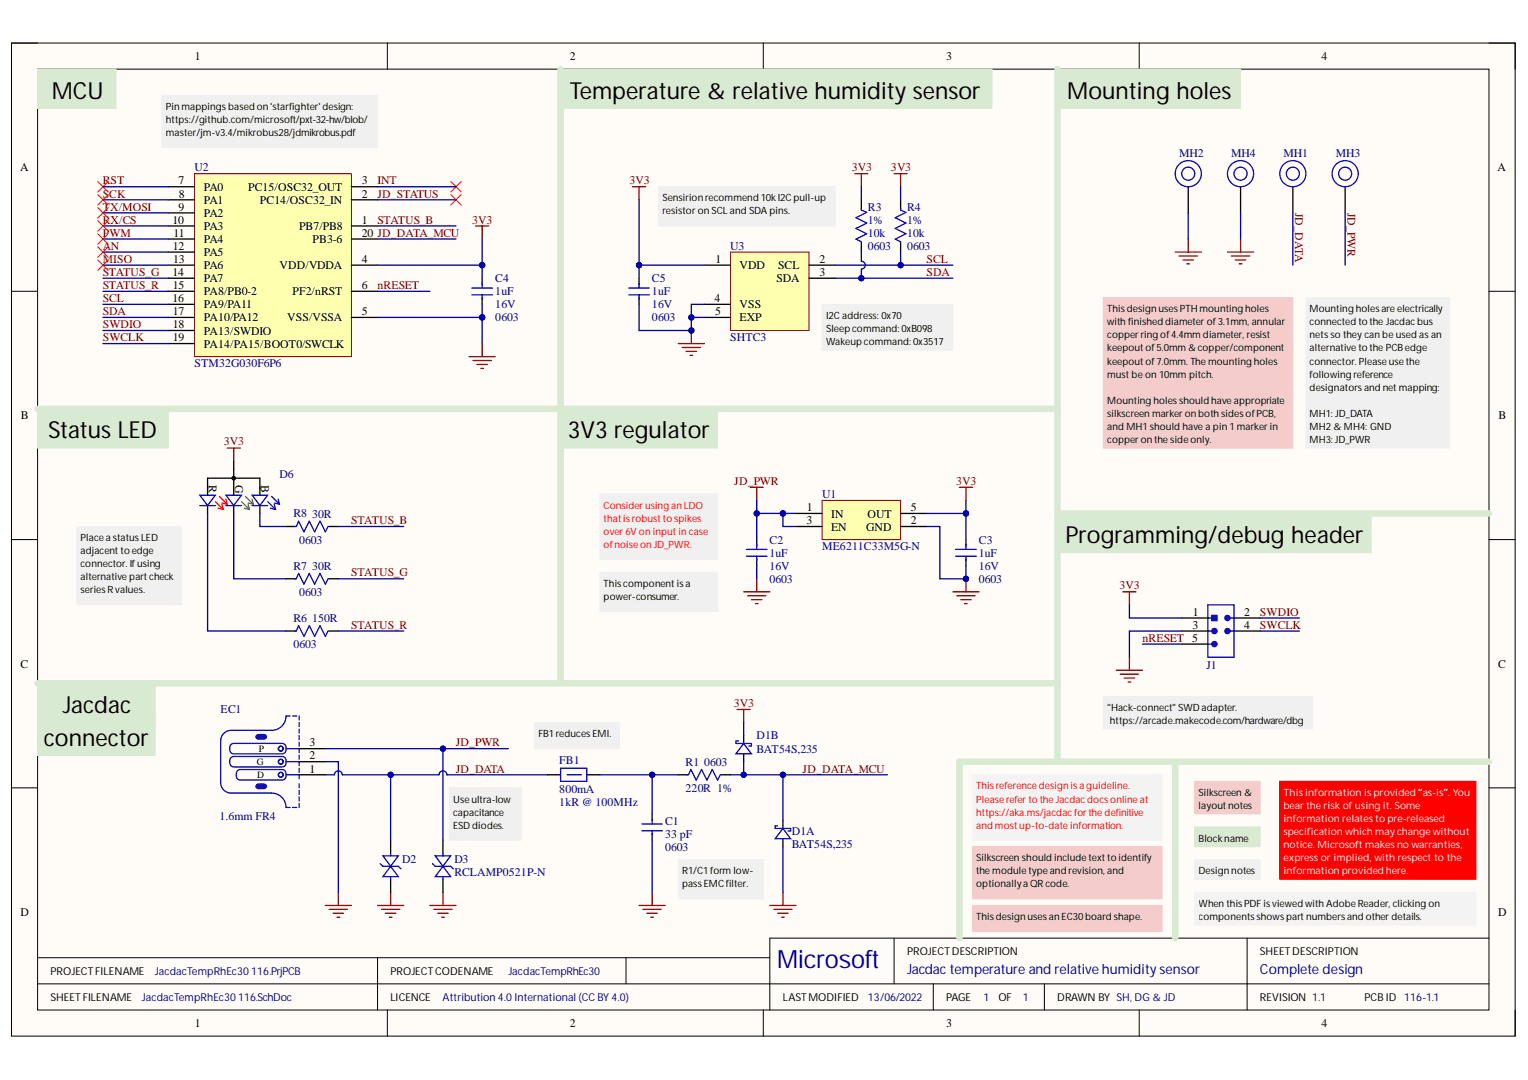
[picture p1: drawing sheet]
<svg xmlns="http://www.w3.org/2000/svg" width="297mm" height="210mm" viewBox="0 0 297 210" stroke-linecap="round" stroke-linejoin="round" font-family="sans-serif">
<path d="M2.2 8.4h292.3v193h-292.3z" fill-rule="evenodd" fill="#fffcf8"/>
<path d="M2.2 8.4h292.3v193h-292.3z" fill="none" stroke="#000" stroke-width=".19"/>
<path d="M7.3 13.4h282.2v182.9h-282.2z" fill-rule="evenodd" fill="#fffcf8"/>
<g fill="none" stroke="#000" stroke-width=".19">
<path d="M2.2 8.4h5.1M7.3 13.4h282.2v182.9h-282.2zM75.3 8.4v5M148.4 8.4v5M221.5 8.4v5M289.5 8.4h5v5M2.2 56.6h5.1M289.5 56.6h5M2.2 104.9h5.1M289.5 104.9h5M2.2 153.1h5.1M289.5 153.1h5"/>
<path d="M7.3 191.2h282.2M7.3 186.1h142.3M73.4 186.1v10.2M75.3 196.3v5.1M121.7 186.1v5.1M148.4 196.3v5.1M173.8 182.3v8.9M181.4 191.2v5.1M203 191.2v5.1M221.5 196.3v5.1M242.4 182.3v14M289.5 182.3h-139.9v14"/>
<path d="M294.5 196.3v5.1"/>
</g>
<path d="M143.6 144h-.5v.5h3v.5h-.5M144.6 144.5l1.5 2h-3zM151.2 160.5h-.5v.5h3v.5h-.5M152.2 161l1.5 2h-3z" fill="none" stroke="#00f" stroke-width=".25"/>
<path d="M144.6 143v1.5M144.6 146.5v1.5M152.2 159.5v1.5M152.2 163v1.6" fill="none" stroke="#000" stroke-width=".25"/>
<g fill="none" stroke="#800000" stroke-width=".25">
<path d="M143.3 137.9h2.5M144.6 137.9v2.5M63.2 176h5.1M64 176.7h3.5M64.8 177.5h2M65.5 178.3h.5M65.8 173.4v2.6M124.2 176h5.1M125 176.7h3.6M125.8 177.5h2M126.5 178.3h.5M126.8 173.4v2.6"/>
<path d="M149.6 176h5.1M150.4 176.7h3.6M151.2 177.5h2M151.9 178.3h.6M152.2 173.4v2.6"/>
</g>
<path d="M109 79.5h30.5v7.6h-30.5z" fill-rule="evenodd" fill="#d9ead3"/>
<path d="M109 79.5h30.5v7.6h-30.5z" fill="none" stroke="#d9ead3" stroke-width=".19"/>
<path d="M7.3 132.8h198.3" fill="none" stroke="#d9ead3" stroke-width="1.3"/>
<path d="M7.3 132.8h22.9v7.6h-22.9z" fill-rule="evenodd" fill="#d9ead3"/>
<path d="M7.3 132.8h22.9v7.6h-22.9z" fill="none" stroke="#d9ead3" stroke-width=".19"/>
<path d="M109 13.4v66.1M7.3 79.5h198.3" fill="none" stroke="#d9ead3" stroke-width="1.3"/>
<path d="M205.6 13.4h35.6v7.7h-35.6z" fill-rule="evenodd" fill="#d9ead3"/>
<path d="M205.6 13.4h35.6v7.7h-35.6z" fill="none" stroke="#d9ead3" stroke-width=".19"/>
<path d="M7.3 13.4h15.3v7.7h-15.3z" fill-rule="evenodd" fill="#d9ead3"/>
<path d="M7.3 13.4h15.3v7.7h-15.3z" fill="none" stroke="#d9ead3" stroke-width=".19"/>
<path d="M7.3 79.5h25.4v7.6h-25.4z" fill-rule="evenodd" fill="#d9ead3"/>
<path d="M7.3 79.5h25.4v7.6h-25.4z" fill="none" stroke="#d9ead3" stroke-width=".19"/>
<path d="M106.4 150.6h2.6M114.1 150.6h2.5" fill="none" stroke="#000" stroke-width=".25"/>
<path d="M109 149.3h5.1v2.6h-5.1zM110.3 150.6h2.7" fill="none" stroke="#00f" stroke-width=".25"/>
<path d="M73.4 176h5.1M74.2 176.7h3.5M74.9 177.5h2.1M75.7 178.3h.5M75.9 173.4v2.6M83.6 176h5M84.3 176.7h3.6M85.1 177.5h2M85.9 178.3h.5M86.1 173.4v2.6" fill="none" stroke="#800000" stroke-width=".25"/>
<path d="M109 79.5v53.3" fill="none" stroke="#d9ead3" stroke-width="1.3"/>
<path d="M87.4 153.1h14v10.2h-14z" fill-rule="evenodd" fill="#f0f0f0"/>
<path d="M87.4 153.1h14v10.2h-14z" fill="none" stroke="#f0f0f0" stroke-width=".19"/>
<path d="M131.9 167.1h16.5v7.6h-16.5z" fill-rule="evenodd" fill="#f0f0f0"/>
<path d="M131.9 167.1h16.5v7.6h-16.5z" fill="none" stroke="#f0f0f0" stroke-width=".19"/>
<path d="M196.7 165.8h20.3v7.6h-20.3z" fill-rule="evenodd" fill="#f0f0f0"/>
<path d="M196.7 165.8h20.3v7.6h-20.3z" fill="none" stroke="#f0f0f0" stroke-width=".19"/>
<path d="M205.6 13.4v134.6" fill="none" stroke="#d9ead3" stroke-width="1.3"/>
<path d="M58.1 148h5.1M58.1 150.6h5.1M58.1 145.5h5.1" fill="none" stroke="#000" stroke-width=".25"/>
<g fill="none" stroke="#00f" stroke-width=".25">
<path d="M56.4 139.2h-.8a2.8 2.8 0 0 1-2.8 2.7h-7.9a2.03 2.03 0 0 0-2 2.1v8.1a2.03 2.03 0 0 0 2 2h7.9a2.8 2.8 0 0 1 2.8 2.8h.8M56.9 139.2h.8M58.1 139.2v.7M44.9 147.3l.5-.3h9.4a1.05 1.05 0 0 1 .8 1 1.05 1.05 0 0 1-.8 1.1h-9.4a1.05 1.05 0 0 1-.8-.8 1.05 1.05 0 0 1 .3-1zM44.9 144.7l.5-.2h9.4a1.05 1.05 0 0 1 .8 1 1.05 1.05 0 0 1-.8 1h-9.4a1.06 1.06 0 0 1-.8-.7 1.06 1.06 0 0 1 .3-1.1zM46.2 149.8l.5-.2h8.1a1.05 1.05 0 0 1 .8 1 1.05 1.05 0 0 1-.8 1h-8.1a1.05 1.05 0 0 1-.8-.7 1.05 1.05 0 0 1 .3-1.1zM55.6 148h2.5v.8M55.6 145.5h2.5v.8M55.6 150.6h2.5v.8M56.9 156.9h.8M58.1 140.4v.8M58.1 141.7v.8"/>
<path d="M58.1 143v.8M58.1 144.2v.8M58.1 146.8v.8M58.1 149.3v.8M58.1 152.3v.8M58.1 153.6v.8M58.1 154.9v.8M58.1 156.1v.8"/>
<circle cx="54.6" cy="145.5" r=".47"/>
<circle cx="54.6" cy="148" r=".47"/>
<circle cx="54.6" cy="150.6" r=".47"/>
</g>
<path d="M49.8 143a1.75 1.75 0 0 1 1.7-.2 .42 .42 0 0 1 .3 .4 .42 .42 0 0 1-.3 .4 1.76 1.76 0 0 1-1.7-.2z" fill="#00f"/>
<path d="M49.8 143a1.75 1.75 0 0 1 1.7-.2 .42 .42 0 0 1 .3 .4 .42 .42 0 0 1-.3 .4 1.76 1.76 0 0 1-1.7-.2z" fill="none" stroke="#00f" stroke-width=".25"/>
<path d="M49.8 152.6a1.76 1.76 0 0 1 1.7-.2 .42 .42 0 0 1 .3 .4 .42 .42 0 0 1-.3 .4 1.78 1.78 0 0 1-1.7-.1z" fill="#00f"/>
<path d="M49.8 152.6a1.76 1.76 0 0 1 1.7-.2 .42 .42 0 0 1 .3 .4 .42 .42 0 0 1-.3 .4 1.78 1.78 0 0 1-1.7-.1zM73.9 167.9l.5 .5h3l.6 .5M74.4 166.3h3l-1.5 2zM75.9 168.4l1.5 2h-3zM75.9 165.8v.5M75.9 170.4v.5M84.1 167.9l.5 .5h3l.5 .5M84.6 166.3h3l-1.5 2zM86.1 168.4l1.5 2h-3zM86.1 165.8v.5M86.1 170.4v.5" fill="none" stroke="#00f" stroke-width=".25"/>
<path d="M75.9 163.3v2.5M75.9 170.9v2.5M86.1 163.3v2.5M86.1 170.9v2.5" fill="none" stroke="#000" stroke-width=".25"/>
<path d="M103.9 140.4h16.5v5.1h-16.5z" fill-rule="evenodd" fill="#f0f0f0"/>
<path d="M103.9 140.4h16.5v5.1h-16.5z" fill="none" stroke="#f0f0f0" stroke-width=".19"/>
<path d="M14.9 102.3h20.4v15.3h-20.4z" fill-rule="evenodd" fill="#f0f0f0"/>
<path d="M14.9 102.3h20.4v15.3h-20.4z" fill="none" stroke="#f0f0f0" stroke-width=".19"/>
<path d="M232.3 160.7h12.7v3.9h-12.7z" fill-rule="evenodd" fill="#d9ead3"/>
<path d="M232.3 160.7h12.7v3.9h-12.7z" fill="none" stroke="#d9ead3" stroke-width=".19"/>
<path d="M232.3 167.1h12.7v3.8h-12.7z" fill-rule="evenodd" fill="#f0f0f0"/>
<path d="M232.3 167.1h12.7v3.8h-12.7z" fill="none" stroke="#f0f0f0" stroke-width=".19"/>
<path d="M232.3 151.9h12.7v6.3h-12.7z" fill-rule="evenodd" fill="#f4cccc"/>
<path d="M232.3 151.9h12.7v6.3h-12.7z" fill="none" stroke="#f4cccc" stroke-width=".19"/>
<path d="M186.5 148h103" fill="none" stroke="#d9ead3" stroke-width="1.3"/>
<path d="M248.8 151.9h38.1v19h-38.1z" fill-rule="evenodd" fill="#f00"/>
<path d="M248.8 151.9h38.1v19h-38.1z" fill="none" stroke="#f00" stroke-width=".19"/>
<path d="M232.3 173.4h54.6v6.4h-54.6z" fill-rule="evenodd" fill="#f3f3f3"/>
<path d="M232.3 173.4h54.6v6.4h-54.6z" fill="none" stroke="#f3f3f3" stroke-width=".19"/>
<path d="M228.5 148v34.3" fill="none" stroke="#d9ead3" stroke-width="1.3"/>
<path d="M189.1 176h36.8v5.1h-36.8z" fill-rule="evenodd" fill="#f4cccc"/>
<path d="M189.1 176h36.8v5.1h-36.8z" fill="none" stroke="#f4cccc" stroke-width=".19"/>
<path d="M189.1 164.6h36.8v10.1h-36.8z" fill-rule="evenodd" fill="#f4cccc"/>
<path d="M189.1 164.6h36.8v10.1h-36.8z" fill="none" stroke="#f4cccc" stroke-width=".19"/>
<path d="M189.1 150.6h36.8v12.7h-36.8z" fill-rule="evenodd" fill="#f3f3f3"/>
<path d="M189.1 150.6h36.8v12.7h-36.8z" fill="none" stroke="#f3f3f3" stroke-width=".19"/>
<path d="M186.5 148v34.3" fill="none" stroke="#d9ead3" stroke-width="1.3"/>
<path d="M116.6 96h22.9v12.7h-22.9z" fill-rule="evenodd" fill="#f0f0f0"/>
<path d="M116.6 96h22.9v12.7h-22.9z" fill="none" stroke="#f0f0f0" stroke-width=".19"/>
<path d="M116.6 111.2h22.9v7.6h-22.9z" fill-rule="evenodd" fill="#f0f0f0"/>
<path d="M116.6 111.2h22.9v7.6h-22.9z" fill="none" stroke="#f0f0f0" stroke-width=".19"/>
<path d="M214.5 57.9h36.8v29.2h-36.8z" fill-rule="evenodd" fill="#f4cccc"/>
<path d="M214.5 57.9h36.8v29.2h-36.8z" fill="none" stroke="#f4cccc" stroke-width=".19"/>
<path d="M253.9 78.2h27.9v8.9h-27.9z" fill-rule="evenodd" fill="#f0f0f0"/>
<path d="M253.9 78.2h27.9v8.9h-27.9z" fill="none" stroke="#f0f0f0" stroke-width=".19"/>
<path d="M253.9 57.9h27.9v20.3h-27.9z" fill-rule="evenodd" fill="#f0f0f0"/>
<path d="M253.9 57.9h27.9v20.3h-27.9z" fill="none" stroke="#f0f0f0" stroke-width=".19"/>
<path d="M205.6 99.8h83.9" fill="none" stroke="#d9ead3" stroke-width="1.3"/>
<g fill="none" stroke="#800000" stroke-width=".25">
<path d="M166.2 33.8h2.5M167.4 33.8v2.5M173.8 33.8h2.5M175.1 33.8v2.5M228.5 49h5M229.2 49.8h3.6M230 50.5h2M230.7 51.3h.5M231 46.5v2.5M238.6 49h5.1M239.4 49.8h3.5M240.1 50.5h2.1"/>
<path d="M240.9 51.3h.5M241.2 46.5v2.5M131.9 66.8h5M132.6 67.5h3.6M133.4 68.3h2M134.1 69.1h.6M134.4 64.2v2.6"/>
</g>
<path d="M231 36.3v5.1M241.2 36.3v5.1M251.3 36.3v5.1M261.5 36.3v5.1" fill="none" stroke="#000" stroke-width=".25"/>
<g fill="none" stroke="#00f" stroke-width=".25">
<circle cx="231" cy="33.8" r="1.27"/>
<circle cx="231" cy="33.8" r="2.54"/>
<circle cx="241.2" cy="33.8" r="1.27"/>
<circle cx="241.2" cy="33.8" r="2.54"/>
<circle cx="251.3" cy="33.8" r="1.27"/>
<circle cx="251.3" cy="33.8" r="2.54"/>
<circle cx="261.5" cy="33.8" r="1.27"/>
<circle cx="261.5" cy="33.8" r="2.54"/>
</g>
<circle cx="134.4" cy="64.2" r=".51" fill="#000080"/>
<circle cx="134.4" cy="64.2" r=".51" fill="none" stroke="#000080" stroke-width=".19"/>
<path d="M123 36.3h2.5M124.2 36.3v2.5" fill="none" stroke="#800000" stroke-width=".25"/>
<path d="M142 49h15.3v15.2h-15.3z" fill-rule="evenodd" fill="#ffffb0"/>
<path d="M142 49h15.3v15.2h-15.3z" fill="none" stroke="#800000" stroke-width=".19"/>
<path d="M136.9 51.5h5.1M136.9 59.2h5.1M157.3 51.5h5.1M157.3 54.1h5.1M136.9 61.7h5.1" fill="none" stroke="#000" stroke-width=".25"/>
<path d="M159.8 59.2h25.4v8.8h-25.4z" fill-rule="evenodd" fill="#f0f0f0"/>
<path d="M159.8 59.2h25.4v8.8h-25.4z" fill="none" stroke="#f0f0f0" stroke-width=".19"/>
<path d="M109 13.4h83.9v7.7h-83.9z" fill-rule="evenodd" fill="#d9ead3"/>
<path d="M109 13.4h83.9v7.7h-83.9z" fill="none" stroke="#d9ead3" stroke-width=".19"/>
<path d="M128 36.3h34.4v7.6h-34.4z" fill-rule="evenodd" fill="#f0f0f0"/>
<path d="M128 36.3h34.4v7.6h-34.4z" fill="none" stroke="#f0f0f0" stroke-width=".19"/>
<path d="M205.6 99.8h61v7.6h-61z" fill-rule="evenodd" fill="#d9ead3"/>
<path d="M205.6 99.8h61v7.6h-61z" fill="none" stroke="#d9ead3" stroke-width=".19"/>
<path d="M92.5 43.9h2.5M93.7 43.9v2.6M91.2 69.3h5.1M92 70.1h3.5M92.7 70.8h2M93.5 71.6h.5M93.7 66.8v2.5" fill="none" stroke="#800000" stroke-width=".25"/>
<path d="M31.5 18.5h41.9v10.2h-41.9z" fill-rule="evenodd" fill="#f0f0f0"/>
<path d="M31.5 18.5h41.9v10.2h-41.9z" fill="none" stroke="#f0f0f0" stroke-width=".19"/>
<path d="M93.7 54.1v1.2M93.7 57.9v1.3" fill="none" stroke="#000" stroke-width=".25"/>
<path d="M91.7 56h4M91.7 57.3h4M93.7 55v1M93.7 57.3v.8" fill="none" stroke="#00f" stroke-width=".25"/>
<path d="M185.2 115h5.1M186 115.8h3.6M186.8 116.6h2M187.5 117.3h.5M187.8 112.5v2.5" fill="none" stroke="#800000" stroke-width=".25"/>
<circle cx="187.8" cy="112.5" r=".51" fill="#000080"/>
<circle cx="187.8" cy="112.5" r=".51" fill="none" stroke="#000080" stroke-width=".19"/>
<g fill="none" stroke="#800000" stroke-width=".25">
<path d="M145.8 94.7h2.6M147.1 94.7v2.6M186.5 94.7h2.6M187.8 94.7v2.6M144.6 115h5M145.3 115.8h3.6M146.1 116.6h2M146.9 117.3h.5M147.1 112.5v2.5M218.3 115h2.5M219.6 115v2.6M217 130.3h5.1"/>
<path d="M217.8 131h3.5M218.5 131.8h2.1M219.3 132.5h.5M219.6 127.7v2.6"/>
</g>
<path d="M214.5 135.3h40.6v6.4h-40.6z" fill-rule="evenodd" fill="#f0f0f0"/>
<path d="M214.5 135.3h40.6v6.4h-40.6z" fill="none" stroke="#f0f0f0" stroke-width=".19"/>
<path d="M7.3 139.2h22.9v7.6h-22.9z" fill-rule="evenodd" fill="#d9ead3"/>
<path d="M7.3 139.2h22.9v7.6h-22.9z" fill="none" stroke="#d9ead3" stroke-width=".19"/>
<path d="M37.8 33.8h30.5v35.5h-30.5z" fill-rule="evenodd" fill="#ffffb0"/>
<path d="M37.8 33.8h30.5v35.5h-30.5z" fill="none" stroke="#800000" stroke-width=".19"/>
<g fill="none" stroke="#000" stroke-width=".25">
<path d="M32.7 38.8h5.1M32.7 36.3h5.1M68.3 38.8h5.1M68.3 36.3h5.1M32.7 51.5h5.1M32.7 43.9h5.1M32.7 41.4h5.1M32.7 46.5h5.1M32.7 49h5.1M32.7 56.6h5.1M32.7 54.1h5.1M32.7 59.2h5.1"/>
<path d="M68.3 51.5h5.1M68.3 43.9h5.1M68.3 46.5h5.1M68.3 56.6h5.1M32.7 66.8h5.1M32.7 61.7h5.1M32.7 64.2h5.1M68.3 61.7h5.1"/>
</g>
<path d="M159.8 97.3h15.3v7.6h-15.3z" fill-rule="evenodd" fill="#ffffb0"/>
<path d="M159.8 97.3h15.3v7.6h-15.3z" fill="none" stroke="#800000" stroke-width=".19"/>
<path d="M154.7 99.8h5.1M175.1 99.8h5.1M154.7 102.3h5.1M175.1 102.3h5.1M229.7 120.1h5.1M229.7 122.6h5.1M239.9 120.1h5.1M239.9 122.6h5.1" fill="none" stroke="#000" stroke-width=".25"/>
<path d="M234.8 120.1h1" fill="none" stroke="#00f" stroke-width=".25"/>
<path d="M235.6 119.6h1v1h-1z" fill-rule="evenodd" fill="#00f"/>
<path d="M235.6 119.6h1v1h-1zM234.8 122.6h.8" fill="none" stroke="#00f" stroke-width=".25"/>
<circle cx="236.1" cy="122.6" r=".51" fill="#00f"/>
<g fill="none" stroke="#00f" stroke-width=".25">
<path d="M234.8 125.2h.8"/>
<circle cx="236.1" cy="122.6" r=".51"/>
</g>
<path d="M229.7 125.2h5.1" fill="none" stroke="#000" stroke-width=".25"/>
<circle cx="236.1" cy="125.2" r=".51" fill="#00f"/>
<g fill="none" stroke="#00f" stroke-width=".25">
<path d="M239.1 122.6h.8"/>
<circle cx="236.1" cy="125.2" r=".51"/>
</g>
<circle cx="238.6" cy="122.6" r=".51" fill="#00f"/>
<g fill="none" stroke="#00f" stroke-width=".25">
<path d="M239.1 120.1h.8"/>
<circle cx="238.6" cy="122.6" r=".51"/>
</g>
<circle cx="238.6" cy="120.1" r=".51" fill="#00f"/>
<g fill="none" stroke="#00f" stroke-width=".25">
<path d="M122.2 56h4M122.2 57.3h4M124.2 55v1M124.2 57.3v.8M167.4 40.5v.3l1.1 .5-2.1 1 2.1 1.1-2.1 1 2.1 1-2.1 1.1 1 .5M175.1 40.5v.3l1 .5-2.1 1 2.1 1.1-2.1 1 2.1 1-2.1 1.1 1.1 .5M38.8 98.3h3.1M38.9 96.2h3l-1.5 2zM43.9 98.3h3.1M43.9 96.2h3l-1.5 2zM49 98.3h3M49 96.2h3l-1.5 2z"/>
<path d="M52 97.5l1.6 1.5M52.6 98.8l1 .2M52.8 96.5l1.5 1.5M53.3 97.8l1 .2M53.3 98l.3 1M54.1 97l.2 1M57.3 112.5h.3l.4-1.1 1.1 2.1 1-2.1 1.1 2.1 1-2.1 1 2.1 .6-1M57.3 102.3h.3l.4-1 1.1 2.1 1-2.1 1.1 2.1 1-2.1 1 2.1 .6-1.1M145.1 106.8h4M145.1 108.1h4M147.1 105.8v1M147.1 108.1v.8"/>
<path d="M185.8 106.8h4M185.8 108.1h4M187.8 105.8v1M187.8 108.1v.8M234.8 117.6h5.1v10.1h-5.1zM57.3 122.6h.3l.4-1 1.1 2.1 1-2.1 1.1 2.1 1-2.1 1 2.1 .6-1.1M126.8 159.2v1M133.5 150.6h.3l.5-1.1 1 2.1 1.1-2.1 1 2.1 1.1-2.1 1 2.1 .5-1M124.8 160.2h4M124.8 161.5h4M126.8 161.5v.8"/>
<circle cx="238.6" cy="120.1" r=".51"/>
</g>
<path d="M44.2 87.1h2.5M45.4 87.1v2.5" fill="none" stroke="#800000" stroke-width=".25"/>
<g fill="none" stroke="#000" stroke-width=".25">
<path d="M167.4 38.8v1.8M175.1 38.8v1.8M124.2 54.1v1.2M124.2 57.9v1.3M167.4 47.1v1.9M175.1 47.1v1.9M40.4 96.2v-3.3h10.1v3.3M40.4 98.3v1.5M45.4 89.6v6.6M45.4 98.3v1.5M50.5 98.3v1.5M55.6 112.5h1.8"/>
<path d="M55.6 102.3h1.8M63.9 112.5h1.9M63.9 102.3h1.9M147.1 104.9v1.2M147.1 108.7v1.2M187.8 104.9v1.2M187.8 108.7v1.2M55.6 122.6h1.8M63.9 122.6h1.9M126.8 158.2v1.3M131.9 150.6h1.8M140.1 150.6h1.9"/>
<path d="M126.8 162v1.3"/>
<circle cx="45.4" cy="92.9" r=".3"/>
</g>
<path d="M47 97.5l1.5 1.5M47.5 98.8l1 .2M47.7 96.5l1.5 1.5M48.2 97.8l1 .2M48.2 98l.3 1M49 97l.2 1" fill="none" stroke="#0f0" stroke-width=".25"/>
<path d="M41.9 97.5l1.5 1.5M42.4 98.8l1 .2M42.6 96.5l1.6 1.5M43.1 97.8l1.1 .2M43.1 98l.3 1M43.9 97l.3 1" fill="none" stroke="#f00" stroke-width=".25"/>
<g fill="none" stroke="#f00" stroke-width=".19">
<path d="M19 35.3l2 2M19 37.8l2 2M21 35.3l-2 2M21 37.8l-2 2M87.6 35.3l2.1 2M87.6 37.8l2.1 2M89.7 35.3l-2.1 2M89.7 37.8l-2.1 2M19 48l2 2M19 50.5l2 2.1M19 45.4l2 2.1M19 40.4l2 2"/>
<path d="M19 42.9l2 2M21 48l-2 2M21 50.5l-2 2.1M21 45.4l-2 2.1M21 40.4l-2 2M21 42.9l-2 2"/>
</g>
<path d="M144.6 140.4v2.6M144.6 148v2.6M126.8 163.3v10.1M152.2 164.6v8.8" fill="none" stroke="#000080" stroke-width=".25"/>
<circle cx="144.6" cy="150.6" r=".51" fill="#000080"/>
<circle cx="144.6" cy="150.6" r=".51" fill="none" stroke="#000080" stroke-width=".19"/>
<path d="M63.2 148h2.6v25.4M75.9 150.6v12.7" fill="none" stroke="#000080" stroke-width=".25"/>
<circle cx="75.9" cy="150.6" r=".51" fill="#000080"/>
<circle cx="75.9" cy="150.6" r=".51" fill="none" stroke="#000080" stroke-width=".19"/>
<path d="M86.1 145.5v17.8" fill="none" stroke="#000080" stroke-width=".25"/>
<circle cx="86.1" cy="145.5" r=".51" fill="#000080"/>
<circle cx="86.1" cy="145.5" r=".51" fill="none" stroke="#000080" stroke-width=".19"/>
<path d="M63.2 150.6h1.8a.76 .76 0 0 1 .8-.8 .76 .76 0 0 1 .7 .8h18.8a.76 .76 0 0 1 .8-.8 .76 .76 0 0 1 .8 .8h19.5" fill="none" stroke="#000080" stroke-width=".25"/>
<circle cx="75.9" cy="150.6" r=".51" fill="#000080"/>
<circle cx="75.9" cy="150.6" r=".51" fill="none" stroke="#000080" stroke-width=".19"/>
<path d="M63.2 145.5h35.6" fill="none" stroke="#000080" stroke-width=".25"/>
<circle cx="86.1" cy="145.5" r=".51" fill="#000080"/>
<circle cx="86.1" cy="145.5" r=".51" fill="none" stroke="#000080" stroke-width=".19"/>
<path d="M162.4 54.1h5M231 41.4v5.1M241.2 41.4v5.1M251.3 41.4v10.1M261.5 41.4v10.1" fill="none" stroke="#000080" stroke-width=".25"/>
<circle cx="167.4" cy="54.1" r=".51" fill="#000080"/>
<circle cx="167.4" cy="54.1" r=".51" fill="none" stroke="#000080" stroke-width=".19"/>
<path d="M162.4 51.5h12.7" fill="none" stroke="#000080" stroke-width=".25"/>
<circle cx="175.1" cy="51.5" r=".51" fill="#000080"/>
<circle cx="175.1" cy="51.5" r=".51" fill="none" stroke="#000080" stroke-width=".19"/>
<path d="M167.4 49v1.8a.76 .76 0 0 1 .8 .7 .76 .76 0 0 1-.8 .8M167.4 52.3v1.8h17.8" fill="none" stroke="#000080" stroke-width=".25"/>
<circle cx="167.4" cy="54.1" r=".51" fill="#000080"/>
<circle cx="167.4" cy="54.1" r=".51" fill="none" stroke="#000080" stroke-width=".19"/>
<path d="M175.1 49v2.5h10.1" fill="none" stroke="#000080" stroke-width=".25"/>
<circle cx="175.1" cy="51.5" r=".51" fill="#000080"/>
<circle cx="175.1" cy="51.5" r=".51" fill="none" stroke="#000080" stroke-width=".19"/>
<path d="M136.9 59.2h-2.5v2.5h2.5" fill="none" stroke="#000080" stroke-width=".25"/>
<circle cx="134.4" cy="61.7" r=".51" fill="#000080"/>
<circle cx="134.4" cy="61.7" r=".51" fill="none" stroke="#000080" stroke-width=".19"/>
<path d="M124.2 38.8v12.7" fill="none" stroke="#000080" stroke-width=".25"/>
<circle cx="124.2" cy="51.5" r=".51" fill="#000080"/>
<circle cx="124.2" cy="51.5" r=".51" fill="none" stroke="#000080" stroke-width=".19"/>
<path d="M73.4 56.6h10.2M73.4 46.5h15.2M93.7 59.2v2.5" fill="none" stroke="#000080" stroke-width=".25"/>
<circle cx="93.7" cy="61.7" r=".51" fill="#000080"/>
<circle cx="93.7" cy="61.7" r=".51" fill="none" stroke="#000080" stroke-width=".19"/>
<path d="M93.7 46.5v5" fill="none" stroke="#000080" stroke-width=".25"/>
<circle cx="93.7" cy="51.5" r=".51" fill="#000080"/>
<circle cx="93.7" cy="51.5" r=".51" fill="none" stroke="#000080" stroke-width=".19"/>
<path d="M20 66.8h12.7M93.7 61.7v5.1" fill="none" stroke="#000080" stroke-width=".25"/>
<circle cx="93.7" cy="61.7" r=".51" fill="#000080"/>
<circle cx="93.7" cy="61.7" r=".51" fill="none" stroke="#000080" stroke-width=".19"/>
<path d="M93.7 51.5v2.6" fill="none" stroke="#000080" stroke-width=".25"/>
<circle cx="93.7" cy="51.5" r=".51" fill="#000080"/>
<circle cx="93.7" cy="51.5" r=".51" fill="none" stroke="#000080" stroke-width=".19"/>
<path d="M73.4 61.7h20.3" fill="none" stroke="#000080" stroke-width=".25"/>
<circle cx="93.7" cy="61.7" r=".51" fill="#000080"/>
<circle cx="93.7" cy="61.7" r=".51" fill="none" stroke="#000080" stroke-width=".19"/>
<path d="M73.4 51.5h20.3" fill="none" stroke="#000080" stroke-width=".25"/>
<circle cx="93.7" cy="51.5" r=".51" fill="#000080"/>
<circle cx="93.7" cy="51.5" r=".51" fill="none" stroke="#000080" stroke-width=".19"/>
<g fill="none" stroke="#000080" stroke-width=".25">
<path d="M20 38.8h12.7M20 36.3h12.7M73.4 38.8h15.2M73.4 36.3h15.2M20 56.6h12.7M20 54.1h12.7M20 43.9h12.7M20 51.5h12.7M20 49h12.7M20 46.5h12.7M20 41.4h12.7M20 59.2h12.7"/>
<path d="M73.4 43.9h15.2M20 64.2h12.7M20 61.7h12.7M152.2 99.8v2.5h2.5"/>
</g>
<circle cx="152.2" cy="99.8" r=".51" fill="#000080"/>
<circle cx="152.2" cy="99.8" r=".51" fill="none" stroke="#000080" stroke-width=".19"/>
<path d="M152.2 99.8h2.5M147.1 109.9v2.6" fill="none" stroke="#000080" stroke-width=".25"/>
<circle cx="152.2" cy="99.8" r=".51" fill="#000080"/>
<circle cx="152.2" cy="99.8" r=".51" fill="none" stroke="#000080" stroke-width=".19"/>
<path d="M180.2 102.3h2.5v10.2h5.1" fill="none" stroke="#000080" stroke-width=".25"/>
<circle cx="187.8" cy="112.5" r=".51" fill="#000080"/>
<circle cx="187.8" cy="112.5" r=".51" fill="none" stroke="#000080" stroke-width=".19"/>
<path d="M180.2 99.8h7.6" fill="none" stroke="#000080" stroke-width=".25"/>
<circle cx="187.8" cy="99.8" r=".51" fill="#000080"/>
<circle cx="187.8" cy="99.8" r=".51" fill="none" stroke="#000080" stroke-width=".19"/>
<path d="M187.8 109.9v2.6" fill="none" stroke="#000080" stroke-width=".25"/>
<circle cx="187.8" cy="112.5" r=".51" fill="#000080"/>
<circle cx="187.8" cy="112.5" r=".51" fill="none" stroke="#000080" stroke-width=".19"/>
<path d="M187.8 99.8v5.1" fill="none" stroke="#000080" stroke-width=".25"/>
<circle cx="187.8" cy="99.8" r=".51" fill="#000080"/>
<circle cx="187.8" cy="99.8" r=".51" fill="none" stroke="#000080" stroke-width=".19"/>
<path d="M187.8 97.3v2.5" fill="none" stroke="#000080" stroke-width=".25"/>
<circle cx="187.8" cy="99.8" r=".51" fill="#000080"/>
<circle cx="187.8" cy="99.8" r=".51" fill="none" stroke="#000080" stroke-width=".19"/>
<path d="M152.2 99.8h-5.1v5.1" fill="none" stroke="#000080" stroke-width=".25"/>
<circle cx="152.2" cy="99.8" r=".51" fill="#000080"/>
<circle cx="152.2" cy="99.8" r=".51" fill="none" stroke="#000080" stroke-width=".19"/>
<circle cx="147.1" cy="99.8" r=".51" fill="#000080"/>
<circle cx="147.1" cy="99.8" r=".51" fill="none" stroke="#000080" stroke-width=".19"/>
<path d="M147.1 97.3v2.5" fill="none" stroke="#000080" stroke-width=".25"/>
<circle cx="147.1" cy="99.8" r=".51" fill="#000080"/>
<circle cx="147.1" cy="99.8" r=".51" fill="none" stroke="#000080" stroke-width=".19"/>
<path d="M219.6 117.6v2.5h10.1M222.1 125.2h7.6M229.7 122.6h-10.1v5.1M245 122.6h7.6M245 120.1h7.6M126.8 150.6v7.6" fill="none" stroke="#000080" stroke-width=".25"/>
<circle cx="126.8" cy="150.6" r=".51" fill="#000080"/>
<circle cx="126.8" cy="150.6" r=".51" fill="none" stroke="#000080" stroke-width=".19"/>
<path d="M152.2 150.6v8.9" fill="none" stroke="#000080" stroke-width=".25"/>
<circle cx="152.2" cy="150.6" r=".51" fill="#000080"/>
<circle cx="152.2" cy="150.6" r=".51" fill="none" stroke="#000080" stroke-width=".19"/>
<path d="M124.2 51.5h12.7" fill="none" stroke="#000080" stroke-width=".25"/>
<circle cx="124.2" cy="51.5" r=".51" fill="#000080"/>
<circle cx="124.2" cy="51.5" r=".51" fill="none" stroke="#000080" stroke-width=".19"/>
<path d="M124.2 59.2v5h10.2v-2.5" fill="none" stroke="#000080" stroke-width=".25"/>
<circle cx="134.4" cy="61.7" r=".51" fill="#000080"/>
<circle cx="134.4" cy="61.7" r=".51" fill="none" stroke="#000080" stroke-width=".19"/>
<circle cx="134.4" cy="64.2" r=".51" fill="#000080"/>
<circle cx="134.4" cy="64.2" r=".51" fill="none" stroke="#000080" stroke-width=".19"/>
<path d="M124.2 51.5v2.6" fill="none" stroke="#000080" stroke-width=".25"/>
<circle cx="124.2" cy="51.5" r=".51" fill="#000080"/>
<circle cx="124.2" cy="51.5" r=".51" fill="none" stroke="#000080" stroke-width=".19"/>
<path d="M167.4 36.3v2.5M175.1 36.3v2.5M40.4 99.8v22.8h15.2M45.4 99.8v12.7h10.2M50.5 99.8v2.5h5.1M65.8 112.5h12.7M65.8 102.3h12.7M65.8 122.6h12.7M116.6 150.6h15.3" fill="none" stroke="#000080" stroke-width=".25"/>
<circle cx="126.8" cy="150.6" r=".51" fill="#000080"/>
<circle cx="126.8" cy="150.6" r=".51" fill="none" stroke="#000080" stroke-width=".19"/>
<path d="M142 150.6h30.5" fill="none" stroke="#000080" stroke-width=".25"/>
<circle cx="144.6" cy="150.6" r=".51" fill="#000080"/>
<circle cx="144.6" cy="150.6" r=".51" fill="none" stroke="#000080" stroke-width=".19"/>
<circle cx="152.2" cy="150.6" r=".51" fill="#000080"/>
<circle cx="152.2" cy="150.6" r=".51" fill="none" stroke="#000080" stroke-width=".19"/>
<text font-size="4.9" fill="#000080" x="151.1" y="188.2">Microsoft</text>
<g font-size="4.6">
<text x="10.1" y="19.2">MCU</text>
<text x="110.8" y="19.2">Temperature &amp; relative humidity sensor</text>
<text x="207.5" y="19.2">Mounting holes</text>
<text x="9.4" y="85.2">Status LED</text>
<text x="110.4" y="85.2">3V3 regulator</text>
<text x="207.1" y="105.5">Programming/debug header</text>
<text x="12.2" y="138.6">Jacdac</text>
<text x="8.5" y="144.9">connector</text>
</g>
<g font-size="2.7" fill="#000080">
<text x="176.3" y="189.3">Jacdac temperature and relative humiditysensor</text>
<text x="244.9" y="189.3">Complete design</text>
</g>
<g font-size="2.3">
<text x="37.9" y="11.7">1</text>
<text x="110.8" y="11.7">2</text>
<text x="183.9" y="11.7">3</text>
<text x="256.9" y="11.7">4</text>
<text x="3.9" y="33.3">A</text>
<text x="34.7" y="35.9">7</text>
<text x="70.3" y="35.9">3</text>
<text x="291.1" y="33.3">A</text>
<text x="34.7" y="40.9">9</text>
<text x="34.8" y="38.4">8</text>
<text x="39.6" y="37.1">PA0</text>
<text x="39.6" y="39.7">PA1</text>
<text x="48.2" y="37.1">PC15/OSC32_OUT</text>
<text x="50.5" y="39.7">PC14/OSC32_IN</text>
<text x="70.3" y="38.4">2</text>
<text x="33.5" y="43.5">10</text>
<text x="33.8" y="46">11</text>
<text x="39.6" y="42.2">PA2</text>
<text x="39.6" y="44.7">PA3</text>
<text x="39.6" y="47.3">PA4</text>
<text x="58.1" y="44.7">PB7/PB8</text>
<text x="60.7" y="47.3">PB3-6</text>
<text x="70.3" y="43.5">1</text>
<text x="70.3" y="46">20 JD_DATA_MCU</text>
<text x="33.5" y="53.6">14</text>
<text x="33.6" y="48.5">12</text>
<text x="33.7" y="51.1">13</text>
<text x="39.6" y="49.8">PA5</text>
<text x="39.6" y="52.3">PA6</text>
<text x="54.3" y="52.3">VDD/VDDA</text>
<text x="70.3" y="51.1">4</text>
<text x="139.1" y="51.1">1</text>
<text x="143.7" y="52.3">VDD</text>
<text x="151.3" y="52.3">SCL</text>
<text x="159.3" y="51.1">2</text>
<text x="159.3" y="53.6">3</text>
<text x="33.5" y="58.7">16</text>
<text x="33.6" y="56.1">15</text>
<text x="39.6" y="54.9">PA7</text>
<text x="39.6" y="57.4">PA8/PB0-2</text>
<text x="39.6" y="59.9">PA9/PA11</text>
<text x="56.9" y="57.4">PF2/nRST</text>
<text x="70.3" y="56.1">6</text>
<text x="138.9" y="58.7">4</text>
<text x="143.7" y="59.9">VSS</text>
<text x="150.9" y="54.9">SDA</text>
<text x="33.6" y="61.2">17</text>
<text x="33.6" y="63.7">18</text>
<text x="39.6" y="62.5">PA10/PA12</text>
<text x="39.6" y="65">PA13/SWDIO</text>
<text x="55.8" y="62.5">VSS/VSSA</text>
<text x="70.3" y="61.2">5</text>
<text x="139" y="61.2">5</text>
<text x="143.7" y="62.5">EXP</text>
<text x="33.6" y="66.3">19</text>
<text x="39.6" y="67.6">PA14/PA15/BOOT0/SWCLK</text>
<text x="4.1" y="81.5">B</text>
<text x="291.3" y="81.5">B</text>
<text x="40.6" y="94.2" transform="rotate(90 40.6 94.2)">R</text>
<text x="45.7" y="94.2" transform="rotate(90 45.7 94.2)">G</text>
<text x="50.8" y="94.2" transform="rotate(90 50.8 94.2)">B</text>
<text x="156.8" y="101.9">3</text>
<text x="156.9" y="99.3">1</text>
<text x="161.6" y="100.6">IN</text>
<text x="168.6" y="100.6">OUT</text>
<text x="177.1" y="101.9">2</text>
<text x="177.1" y="99.3">5</text>
<text x="161.6" y="103.1">EN</text>
<text x="168.4" y="103.1">GND</text>
<text x="231.9" y="119.6">1</text>
<text x="241.9" y="119.6">2</text>
<text x="231.8" y="122.2">3</text>
<text x="241.9" y="122.2">4</text>
<text x="4" y="129.8">C</text>
<text x="291.2" y="129.8">C</text>
<text x="60.2" y="147.5">2</text>
<text x="60.2" y="145">3</text>
<text x="60.2" y="150.1">1</text>
<text x="4" y="178">D</text>
<text x="291.2" y="178">D</text>
<text x="37.9" y="199.6">1</text>
<text x="110.8" y="199.6">2</text>
<text x="183.9" y="199.6">3</text>
<text x="256.9" y="199.6">4</text>
</g>
<g font-size="2.3" fill="#800000">
<text x="20" y="35.9">RST</text>
<text x="73.4" y="35.9">INT</text>
<text x="122.3" y="35.9">3V3</text>
<text x="165.6" y="33.3">3V3</text>
<text x="173.2" y="33.3">3V3</text>
<text x="20" y="40.9">TX/MOSI</text>
<text x="20" y="38.4">SCK</text>
<text x="73.4" y="38.4">JD_STATUS</text>
<text x="251.8" y="41.3" transform="rotate(90 251.8 41.3)">JD_DATA</text>
<text x="261.9" y="41.3" transform="rotate(90 261.9 41.3)">JD_PWR</text>
<text x="20" y="46">PWM</text>
<text x="20" y="43.5">RX/CS</text>
<text x="73.4" y="43.5">STATUS_B</text>
<text x="91.8" y="43.5">3V3</text>
<text x="20" y="53.6">STATUS_G</text>
<text x="20" y="48.5">AN</text>
<text x="20" y="51.1">MISO</text>
<text x="180.1" y="51.1">SCL</text>
<text x="180.1" y="53.6">SDA</text>
<text x="20" y="56.1">STATUS_R</text>
<text x="20" y="58.7">SCL</text>
<text x="73.4" y="56.1">nRESET</text>
<text x="20" y="63.7">SWDIO</text>
<text x="20" y="61.2">SDA</text>
<text x="20" y="66.3">SWCLK</text>
<text x="43.5" y="86.6">3V3</text>
<text x="142.7" y="94.3">JD_PWR</text>
<text x="185.9" y="94.3">3V3</text>
<text x="68.3" y="101.9">STATUS_B</text>
<text x="68.3" y="112">STATUS_G</text>
<text x="217.6" y="114.6">3V3</text>
<text x="244.9" y="119.6">SWDIO</text>
<text x="68.3" y="122.2">STATUS_R</text>
<text x="222.1" y="124.7">nRESET 5</text>
<text x="244.9" y="122.2">SWCLK</text>
<text x="142.6" y="137.4">3V3</text>
<text x="88.6" y="145">JD_PWR</text>
<text x="88.6" y="150.1">JD_DATA</text>
<text x="156" y="150.1">JD_DATA_MCU</text>
</g>
<g font-size="2.3" fill="#000080">
<text x="37.8" y="33.3">U2</text>
<text x="229.2" y="30.5">MH2</text>
<text x="239.4" y="30.5">MH4</text>
<text x="249.5" y="30.5">MH1</text>
<text x="259.7" y="30.5">MH3</text>
<text x="168.7" y="40.9">R3</text>
<text x="176.3" y="40.9">R4</text>
<text x="168.7" y="43.5">1%</text>
<text x="168.7" y="46">10k</text>
<text x="176.3" y="43.5">1%</text>
<text x="176.3" y="46">10k</text>
<text x="142" y="48.5">U3</text>
<text x="168.7" y="48.5">0603</text>
<text x="176.3" y="48.5">0603</text>
<text x="96.3" y="59.9">16V</text>
<text x="96.3" y="57.4">1uF</text>
<text x="96.3" y="54.9">C4</text>
<text x="126.7" y="59.9">16V</text>
<text x="126.7" y="57.4">1uF</text>
<text x="126.7" y="54.9">C5</text>
<text x="96.3" y="62.5">0603</text>
<text x="126.7" y="62.5">0603</text>
<text x="37.8" y="71.4">STM32G030F6P6</text>
<text x="142" y="66.3">SHTC3</text>
<text x="54.3" y="93">D6</text>
<text x="57" y="100.5">R8</text>
<text x="60.7" y="100.6">30R</text>
<text x="159.8" y="96.8">U1</text>
<text x="58.1" y="105.7">0603</text>
<text x="149.6" y="105.7">C2</text>
<text x="159.8" y="106.9">ME6211C33M5G-N</text>
<text x="190.3" y="105.7">C3</text>
<text x="57" y="110.7">R7</text>
<text x="60.7" y="110.7">30R</text>
<text x="149.6" y="110.7">16V</text>
<text x="149.6" y="113.3">0603</text>
<text x="149.6" y="108.2">1uF</text>
<text x="190.3" y="110.7">16V</text>
<text x="190.3" y="113.3">0603</text>
<text x="190.3" y="108.2">1uF</text>
<text x="58.1" y="115.8">0603</text>
<text x="57" y="126">0603</text>
<text x="57" y="120.9">R6</text>
<text x="60.7" y="120.9">150R</text>
<text x="234.5" y="130">J1</text>
<text x="42.9" y="138.6">EC1</text>
<text x="147" y="143.7">D1B</text>
<text x="108.7" y="148.5">FB1</text>
<text x="133.3" y="148.8">R1</text>
<text x="136.9" y="148.9">0603</text>
<text x="147" y="146.3">BAT54S,235</text>
<text x="108.7" y="154.2">800mA</text>
<text x="133.3" y="153.9">220R 1%</text>
<text x="42.6" y="159.3">1.6mm FR4</text>
<text x="108.7" y="156.7">1kR @ 100MHz</text>
<text x="129.3" y="160.3">C1</text>
<text x="78.2" y="167.6">D2</text>
<text x="88.3" y="167.6">D3</text>
<text x="129.3" y="165.4">0603</text>
<text x="129.3" y="162.8">33 pF</text>
<text x="153.9" y="164.9">BAT54S,235</text>
<text x="153.9" y="162.3">D1A</text>
<text x="88.3" y="170.2">RCLAMP0521P-N</text>
</g>
<g font-size="2.1">
<text x="176.3" y="185.6">PROJECTDESCRIPTION</text>
<text x="244.9" y="185.6">SHEETDESCRIPTION</text>
<text x="9.8" y="189.5">PROJECTFILENAME</text>
<text x="75.9" y="189.5">PROJECTCODENAME</text>
<text x="9.8" y="194.5">SHEETFILENAME</text>
<text x="75.9" y="194.5">LICENCE</text>
<text x="152.2" y="194.5">LASTMODIFIED</text>
<text x="183.9" y="194.5">PAGE</text>
<text x="194.1" y="194.5">OF</text>
<text x="205.5" y="194.5">DRAWN BY SH, DG &amp; JD</text>
<text x="244.9" y="194.5">REVISION 1.1</text>
<text x="265.2" y="194.5">PCBID</text>
</g>
<g font-size="2.1" fill="#000080">
<text x="30.1" y="189.5">JacdacTempRhEc30116.PrjPCB</text>
<text x="98.8" y="189.5">JacdacTempRhEc30</text>
<text x="27.6" y="194.5">JacdacTempRhEc30116.SchDoc</text>
<text x="86" y="194.5">Attribution 4.0International (CC BY 4.0)</text>
<text x="168.7" y="194.5">13/06/2022</text>
<text x="191.2" y="194.5">1</text>
<text x="198.8" y="194.5">1</text>
<text x="272.9" y="194.5">116-1.1</text>
</g>
<g font-size="1.9">
<text x="32.2" y="21.4">Pin mappingsbased on 'starfighter' design:</text>
<text x="32.2" y="23.9">https://github.com/microsoft/pxt-32-hw/blob/</text>
<text x="32.2" y="26.5">master/jm-v3.4/mikrobus28/jdmikrobus.pdf</text>
<text x="128.8" y="39.1">Sensirion recommend 10kI2Cpull-up</text>
<text x="128.8" y="41.7">resistoron SCL and SDA pins.</text>
<text x="160.6" y="62">I2C address: 0x70</text>
<text x="160.6" y="64.5">Sleep command: 0xB098</text>
<text x="215.2" y="60.7">Thisdesign usesPTH mounting holes</text>
<text x="215.2" y="63.2">with finished diameter of3.1mm, annular</text>
<text x="215.2" y="65.8">copperring of4.4mm diameter, resist</text>
<text x="254.6" y="60.7">Mounting holesare electrically</text>
<text x="254.6" y="63.2">connected to the Jacdacbus</text>
<text x="254.6" y="65.8">netsso they can be used asan</text>
<text x="160.6" y="67">Wakeup command: 0x3517</text>
<text x="215.2" y="68.3">keepoutof5.0mm &amp;copper/component</text>
<text x="215.2" y="70.8">keepoutof7.0mm. The mounting holes</text>
<text x="254.6" y="68.3">alternative to the PCBedge</text>
<text x="254.6" y="70.8">connector. Please use the</text>
<text x="215.2" y="73.4">must be on 10mm pitch.</text>
<text x="254.6" y="73.4">following reference</text>
<text x="254.6" y="75.9">designatorsand net mapping:</text>
<text x="215.2" y="78.5">Mounting holesshould have appropriate</text>
<text x="215.2" y="81.1">silkscreen markeron both sidesofPCB,</text>
<text x="215.2" y="83.6">and MH1 should have a pin 1 marker in</text>
<text x="254.6" y="81.1">MH1: JD_DATA</text>
<text x="254.6" y="83.6">MH2 &amp; MH4: GND</text>
<text x="215.2" y="86.1">copperon the side only.</text>
<text x="254.6" y="86.1">MH3: JD_PWR</text>
<text x="15.7" y="105.2">Place a statusLED</text>
<text x="15.7" y="107.7">adjacent to edge</text>
<text x="15.7" y="110.2">connector. Ifusing</text>
<text x="15.7" y="112.8">alternative partcheck</text>
<text x="15.7" y="115.3">seriesR values.</text>
<text x="117.4" y="114">Thiscomponent isa</text>
<text x="117.4" y="116.6">power-consumer.</text>
<text x="104.7" y="143.3">FB1reducesEMI.</text>
<text x="215.2" y="138.2">&quot;Hack-connect&quot; SWDadapter.</text>
<text x="215.7" y="140.8">https://arcade.makecode.com/hardware/dbg</text>
<text x="49.9" y="148.7">G</text>
<text x="50.3" y="146.2">P</text>
<text x="50" y="151.2">D</text>
<text x="88.1" y="156">Use ultra-low</text>
<text x="233" y="154.7">Silkscreen &amp;</text>
<text x="88.1" y="158.5">capacitance</text>
<text x="88.1" y="161">ESD diodes.</text>
<text x="233" y="157.2">layoutnotes</text>
<text x="189.8" y="167.4">Silkscreen should include textto</text>
<text x="217.4" y="167.4">identify</text>
<text x="233" y="163.6">Blockname</text>
<text x="132.6" y="169.9">R1/C1form low-</text>
<text x="132.6" y="172.5">passEMCfilter.</text>
<text x="189.8" y="169.9">the mod</text>
<text x="189.8" y="172.5">optional</text>
<text x="197" y="169.9">ule type and revision, and</text>
<text x="197.1" y="172.5">lya QR code.</text>
<text x="197.4" y="168.7">D1clampsJD_DATA</text>
<text x="197.4" y="171.2">to protectMCU.</text>
<text x="233" y="169.9">Design notes</text>
<text x="189.8" y="178.8">Thisdesign usesan EC30board shape.</text>
<text x="233" y="176.3">When thisPDF isviewed with Adobe Reader, clicking on</text>
<text x="233" y="178.8">componentsshowspartnumbersand other details.</text>
</g>
<g font-size="1.9" fill="#f00">
<text x="117.4" y="98.8">Considerusing an LDO</text>
<text x="117.4" y="101.4">thatisrobustto spikes</text>
<text x="117.4" y="103.9">over 6V on input in case</text>
<text x="117.4" y="106.4">ofnoise on JD_PWR.</text>
<text x="189.8" y="153.4">Thisreference design isa guideline.</text>
<text x="189.8" y="156">Please refer to the Jacdacdocsonline at</text>
<text x="189.8" y="158.5">https://aka.ms/jacdacforthe definitive</text>
<text x="189.8" y="161">and mostup-to-date information.</text>
</g>
<g font-size="1.9" fill="#f0f0f0">
<text x="249.5" y="154.7">Thisinformation isprovided “as-is”. You</text>
<text x="249.5" y="157.2">bear the risk of using it. Some</text>
<text x="249.5" y="159.8">information relatesto pre-released</text>
<text x="249.5" y="162.3">specification which may change without</text>
<text x="249.5" y="164.9">notice. Microsoft makesno warranties,</text>
<text x="249.5" y="167.4">express or implied, with respect to the</text>
<text x="249.5" y="169.9">information providedhere.</text>
</g>
</svg>
